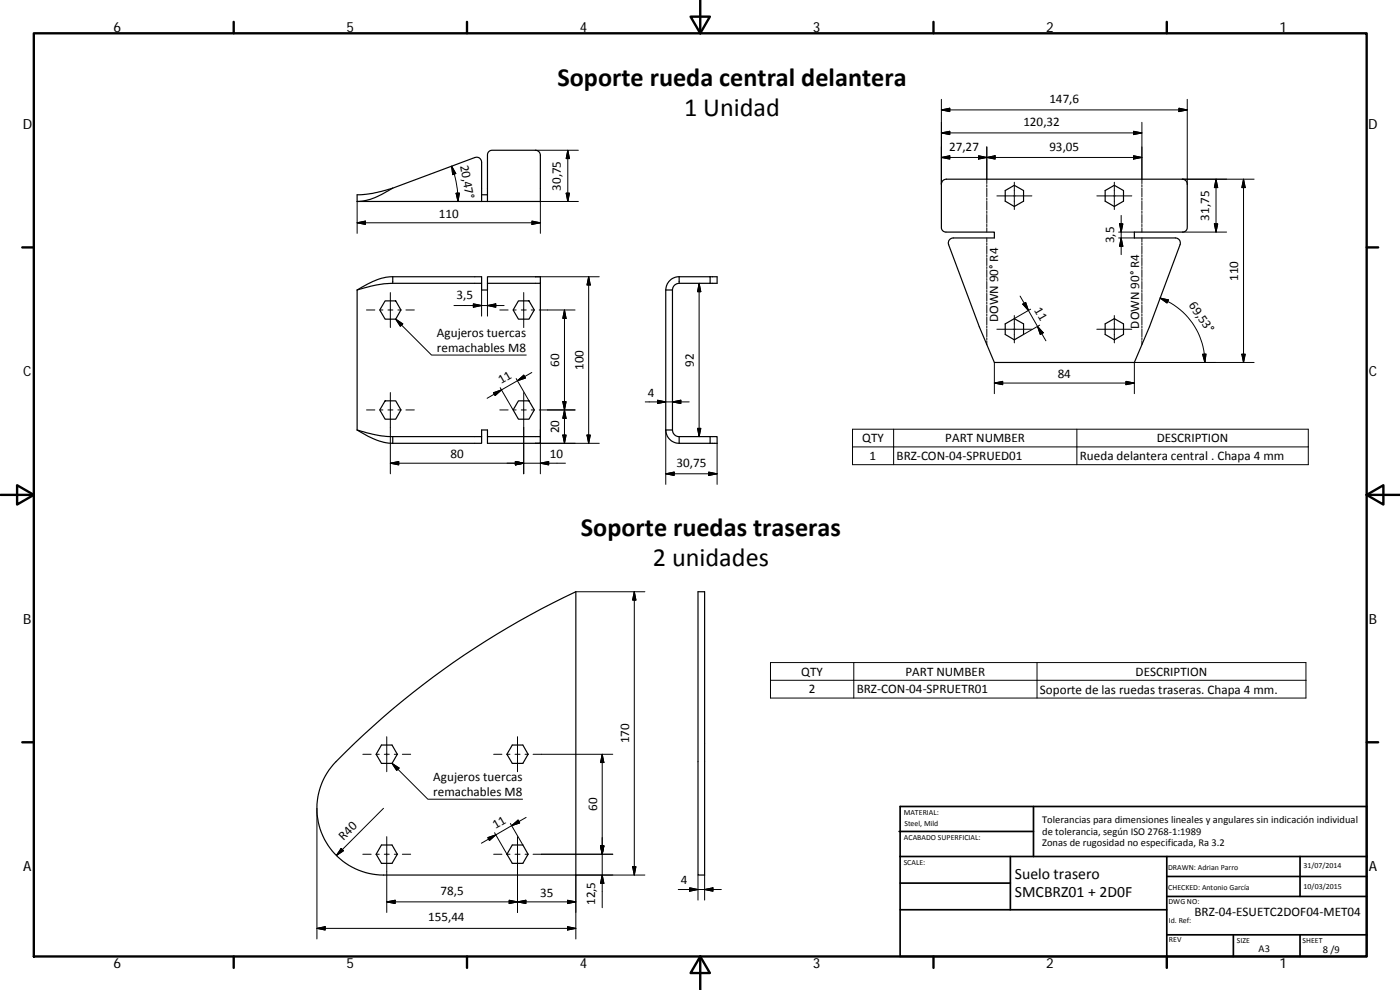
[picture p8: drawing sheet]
<svg xmlns="http://www.w3.org/2000/svg" width="420mm" height="297mm" viewBox="0 0 420 297" stroke-linecap="round" stroke-linejoin="round" font-family="sans-serif">
<g fill="none" stroke="#000" stroke-width=".36">
<path d="M117.9 56.5a37.4 37.4 0 0 1-10.7 1.9v2.1M117.9 56.5a21 21 0 0 1-10.7 4M117.9 56.5l24.6-9.2a1.47 1.47 0 0 1 2 1.4v11.8M144.5 58.4h1.8M282.9 54.2l1.1-.4h70.8a1.48 1.48 0 0 1 1.5 1.5v13a1.34 1.34 0 0 1-1.4 1.3h-14.5v1.8h12.3a1.49 1.49 0 0 1 1.4 2l-9.1 24.7-4.6 10.7h-42l-4.5-10.7-9.2-24.7a1.49 1.49 0 0 1 1.4-2h12.3v-1.8h-14.5a1.37 1.37 0 0 1-1.4-1.3v-13zM301.7 57.2l2.7-1.6 2.8 1.6v3.2l-2.8 1.6-2.7-1.6zM331.7 57.2l2.7-1.6 2.8 1.6v3.2l-2.8 1.6-2.7-1.6zM107.2 60.5h55v-13.9a1.45 1.45 0 0 0-1.5-1.5h-13a1.37 1.37 0 0 0-1.4 1.4v14M107.2 87v42M115.6 90.3h3.2l1.5 2.7-1.5 2.8h-3.2l-1.6-2.8zM117.9 83h26.6v2h-26.6a36.8 36.8 0 0 0-10.7 2M117.9 83a21.5 21.5 0 0 0-10.7 4"/>
<path d="M117.9 83v2M144.5 85v2h1.8v-2M146.3 83h15.9v2h-15.9zM155.6 90.3h3.2l1.5 2.7-1.5 2.8h-3.2l-1.6-2.8zM162.2 85v46M199.8 87v42M201.8 87v42M203.8 83a4 4 0 0 0-4 4M203.8 83v2M213.1 83h2.1v2h-2.1M213.1 83h-9.3M213.1 83v2"/>
<path d="M213.1 85h-9.3a2.02 2.02 0 0 0-2 2h-2M301.7 97.2l2.7-1.6 2.8 1.6v3.2l-2.8 1.6-2.7-1.6zM331.7 97.2l2.7-1.6 2.8 1.6v3.2l-2.8 1.6-2.7-1.6zM107.2 129a35.9 35.9 0 0 0 10.7 2M107.2 129a21.2 21.2 0 0 0 10.7 4M115.6 120.3h3.2l1.5 2.7-1.5 2.8h-3.2l-1.6-2.8zM117.9 131v2M117.9 131h26.6M144.5 131v2h-26.6M146.3 131h15.9v2h-15.9zM146.3 131v-2h-1.8v2M155.6 120.3h3.2l1.5 2.7-1.5 2.8h-3.2l-1.6-2.8z"/>
<path d="M199.8 129a4 4 0 0 0 4 4M199.8 129h2a1.99 1.99 0 0 0 2 2M203.8 131v2M213.1 131h2.1v2h-2.1M213.1 131h-9.3M213.1 131v2M213.1 133h-9.3M209.5 177.5h2v85.1h-2zM103.6 225.8a248.9 248.9 0 0 1 69.2-48.3v85.1h-57.7a20 20 0 0 1-18.4-12.3 20 20 0 0 1 4.1-21.8zM114.5 223.5h3.2l1.5 2.8-1.5 2.7h-3.2l-1.6-2.7zM153.7 223.5h3.2l1.6 2.8-1.6 2.7h-3.2l-1.6-2.7zM114.5 253.5h3.2l1.5 2.8-1.5 2.7h-3.2l-1.6-2.7z"/>
<path d="M153.7 253.5h3.2l1.6 2.8-1.6 2.7h-3.2l-1.6-2.7z"/>
</g>
<g fill="none" stroke="#000" stroke-width=".3">
<path d="M282.5 39.9l2.5-.5v1zM282.5 33l2.5-.5v1zM282.5 39.9h60.2M282.5 33h73.8M282.5 29.8v25.5M340.2 39.4l2.5 .5-2.5 .5zM342.7 36.7v18.4M353.8 32.5l2.5 .5-2.5 .5zM356.3 29.8v25.5M135.5 49.9l1.3 2.2-.9 .3zM135.5 49.9l1.4 4.6 .4 2.3 .1 3.7M136.9 58l1-.1-.5 2.6z"/>
<path d="M160.7 45.1h12.9M169.9 58h1l-.5 2.5zM170.4 45.1l.5 2.5h-1zM170.4 45.1v15.4M282.5 47.2l2.5-.5v1zM282.5 47.2h60.2M293.7 46.7l2.5 .5-2.5 .5zM296.2 44.1v11M296.2 55.4v.7M296.2 56.4v2.7M296.2 59.4v.7M296.2 47.2l2.5-.5v1z"/>
<path d="M299.2 58.8h10.5M304.4 54.7v8.2M329.2 58.8h10.5M334.4 54.7v8.2M340.2 46.7l2.5 .5-2.5 .5zM342.7 55.4v.7M342.7 56.4v2.7M342.7 59.4v.7M354.8 53.8h21.6M364.9 53.8l.6 2.5h-1.1zM364.9 53.8v15.8M373.2 53.8v55"/>
<path d="M373.2 53.8l.5 2.5h-1zM107.2 66.8l2.5-.5v1zM107.2 66.8h55M107.2 60.5v9.5M159.6 66.3l2.6 .5-2.6 .5zM173.6 60.5h-11.4v9.5M296.2 60.4v2.6M296.2 63.4v.6M296.2 64.4v2.6M296.2 67.3v.7M296.2 68.3v1.3M296.2 71.4v1.2"/>
<path d="M296.2 72.9v.6M296.2 73.8v2.3M296.2 76.4v.6M296.2 77.3v2.4M335.7 69.6h4.7M335.7 71.4h4.7M336 67.2h1l-.5 2.4zM336.5 64.6v11.8M336.5 71.4l.5 2.5h-1zM342.7 60.4v2.6M342.7 63.4v.6M342.7 64.4v2.6"/>
<path d="M342.7 67.3v.7M342.7 68.3v1.3M342.7 71.4v1.2M342.7 72.9v.6M342.7 73.8v2.3M342.7 76.4v.6M342.7 77.3v2.4M354.9 69.6h13.2M364.4 67.2h1.1l-.6 2.4zM110 93h2.5M114 93h.9M116.4 93h1.5"/>
<path d="M117.1 87.8v10.5M118.8 95.8l2.1 1.4-.7 .7zM118.8 95.8l10.7 10.7h28.4M119.4 93h1M121.8 93h2.5M136.2 91.7h15.1M142.1 91.2l2.4 .5-2.4 .5zM144.5 87v7.8M146.3 91.7l2.5-.5v1zM146.3 87v7.8M150 93h2.5M154 93h.9"/>
<path d="M156.4 93h1.5M157.2 87.8v10.5M159.4 93h1M160.7 83h19.1M161.8 93h10.8M169.4 93v40M169.4 93l.5 2.5h-1zM176.7 83v50M176.7 83l.5 2.5h-1zM209.8 85v46M209.8 85l.5 2.5h-1zM296.2 80v.6"/>
<path d="M296.2 80.9v2.3M296.2 83.6v.5M296.2 84.5v2.3M296.2 87.1v.6M296.2 88v2.4M296.2 90.7v.5M296.2 91.6v2.3M296.2 94.2v.6M296.2 95.1v2.4M296.2 97.8v.6M296.2 98.7v2.3M299.2 98.8h10.5"/>
<path d="M304.4 94.7v8.2M306.1 88.8l7.8 13.5M306.9 91.2l.9-.5 .8 2.5zM309.3 92.8l-4.8 2.7M311.4 97.9l1.7 1.9-.9 .6zM312 97.6l-4.8 2.8M329.2 98.8h10.5M334.4 94.7v8.2M342.7 80v.6M342.7 80.9v2.3M342.7 83.6v.5M342.7 84.5v2.3"/>
<path d="M342.7 87.1v.6M342.7 88v2.4M342.7 90.7v.5M342.7 91.6v2.3M342.7 94.2v.6M342.7 95.1v2.4M342.7 97.8v.6M342.7 98.7v2.3M348.2 89.4l2.4 .6-.4 .9zM348.2 89.4a20.6 20.6 0 0 1 13.4 19.4M117.1 117.8v24.4M148.1 117.8l2.4-.8-1.9 1.7z"/>
<path d="M150.1 116.3l3.8 6.6M154.9 113.6l3.9 6.7M155.3 114.2l1.9-1.6 .5 .8zM157.2 117.8v24.4M159.6 111.8l-13.4 7.7M296.2 101.3v.6M296.2 102.2v1.2M298.4 114.9l2.5-.5v1zM298.4 114.9h42M298.4 108.8v9.3M337.9 114.4l2.5 .5-2.5 .5zM342.7 101.3v.6"/>
<path d="M342.7 102.2v1.2M360.9 106.3l1-.1-.3 2.6zM372.7 106.3h1l-.5 2.5zM376.4 108.8h-36v9.3M110 123h2.5M114 123h.9M116.4 123h1.5M117.1 139l2.6-.5v1zM117.1 139h52.6M119.4 123h1M121.8 123h2.5M150 123h2.5"/>
<path d="M154 123h.9M154.7 138.5l2.5 .5-2.5 .5zM156.4 123h1.5M159.4 123h1M160.7 133h19.1M162.2 139l2.5-.5v1zM162.2 129v13.2M168.9 120.5h1l-.5 2.5zM168.9 130.5h1l-.5 2.5zM169.4 123l.5 2.5h-1zM172.6 123h-10.8M176.2 130.5h1l-.5 2.5z"/>
<path d="M193.6 120.6h13.2M197.3 120.1l2.5 .5-2.5 .5zM199.8 129v16.3M201.8 120.6l2.5-.5v1zM209.3 128.5h1l-.5 2.5zM215.2 133v12.3M255.9 128.8h136.7v10.6h-136.7zM255.9 134.1h136.7M268.2 128.8v10.6M323.2 128.8v10.6M199.8 142.2l2.5-.6v1.1zM199.8 142.2h15.4"/>
<path d="M212.7 141.6l2.5 .6-2.5 .5zM172.8 177.5h20.7M190.4 177.5l.4 2.5h-.9zM190.4 177.5v85.1M231.2 198.8h160.7v10.6h-160.7zM256.2 198.8v10.6M311.2 198.8v10.6M231.2 204.1h160.7M108.9 226.3h2.5M112.9 226.3h.9M115.3 226.3h1.5M116.1 221v10.5"/>
<path d="M117.7 229l2.1 1.4-.7 .8zM117.7 229l10.7 10.8h28.4M118.3 226.3h1M120.7 226.3h2.5M148.2 226.3h2.4M152.1 226.3h1M154.6 226.3h1.5M155.3 221v10.5M157.6 226.3h1M160 226.3h23.9M180.7 226.3v46.1M180.7 226.3l.5 2.5h-1z"/>
<path d="M95.1 242.5v39.2M102.4 254.6l.7 .6-2.1 1.5zM108.9 256.3h2.5M112.9 256.3h.9M115.1 242.5l-14.1 14.2M115.3 256.3h1.5M116.1 251v22.8M118.3 256.3h1M120.7 256.3h2.5M146.4 251.3l2.4-.8-1.9 1.7zM148.2 256.3h2.4M148.4 249.9l3.7 6.3"/>
<path d="M152 256.3h1.1M153.2 247.1l3.7 6.4M153.6 247.7l1.9-1.6 .5 .8zM154.6 256.3h1.5M155.3 251v22.8M157.6 256.3h.9M157.9 245.3l-13.4 7.7M160 256.3h23.9M180.2 253.8h1l-.5 2.5zM95.1 278.6l2.5-.6v1zM95.1 278.6h77.7M116.1 270.6l2.5-.5v1z"/>
<path d="M116.1 270.6h56.7M152.8 270.1l2.5 .5-2.5 .5zM155.3 270.6l2.5-.5v1zM170.3 270.1l2.5 .5-2.5 .5zM170.3 278l2.5 .6-2.5 .4zM180.7 262.6l.5 2.4h-1zM189.9 260h.9l-.4 2.6zM193.5 262.6h-20.7v19.1M203.5 266.9h13M207 266.4l2.5 .5-2.5 .5zM209.5 262.6v7.5M211.5 266.9l2.5-.5v1z"/>
<path d="M211.5 262.6v7.5"/>
</g>
<g fill="none" stroke="#000" stroke-width=".71">
<path d="M10.1 10h400.1v277h-400.1zM70.1 6.6v3.4M140.2 6.6v3.4M207.3 5h5.8l-2.9 5zM210.2 0v10M280.2 6.6v3.4M350.2 6.6v3.4M6.7 74.2h3.4M410.2 74.2h3.4M.2 148.5h9.9M5.1 145.6l5 2.9-5 2.9zM410.2 148.5l5-2.9v5.8z"/>
<path d="M410.2 148.5h9.9M6.7 222.7h3.4M410.2 222.7h3.4M70.1 287v3.4M140.2 287v3.4M210.2 287l2.9 5h-5.8zM210.2 287v10M280.2 287v3.4M350.2 287v3.4"/>
</g>
<g fill="none" stroke="#000" stroke-width=".51">
<path d="M269.8 249.5h40.4M270.1 257h140.1M270.1 242h140.1v45h-140.1zM303.2 257v16M310.2 242v15M350.2 257v30M390.2 257v12M270.1 273h80.1M270.1 265h33.1M350.2 269h60M350.2 263h60M350.2 280.5h60"/>
<path d="M370.2 280.5v6.5M390.2 280.5v6.5"/>
</g>
<g fill="#000" stroke="#000" stroke-width=".3">
<path d="M282.5 39.9l2.5-.5v1zM282.5 33l2.5-.5v1zM353.8 32.5l2.5 .5-2.5 .5zM135.5 49.9l1.3 2.2-.9 .3zM136.9 58l1-.1-.5 2.6zM169.9 58h1l-.5 2.5zM170.4 45.1l.5 2.5h-1zM282.5 47.2l2.5-.5v1zM293.7 46.7l2.5 .5-2.5 .5zM296.2 47.2l2.5-.5v1zM340.2 39.4l2.5 .5-2.5 .5zM340.2 46.7l2.5 .5-2.5 .5z"/>
<path d="M364.9 53.8l.6 2.5h-1.1zM373.2 53.8l.5 2.5h-1zM107.2 66.8l2.5-.5v1zM159.6 66.3l2.6 .5-2.6 .5zM336 67.2h1l-.5 2.4zM336.5 71.4l.5 2.5h-1zM364.4 67.2h1.1l-.6 2.4zM118.8 95.8l2.1 1.4-.7 .7zM142.1 91.2l2.4 .5-2.4 .5zM146.3 91.7l2.5-.5v1zM169.4 93l.5 2.5h-1zM176.7 83l.5 2.5h-1z"/>
<path d="M209.8 85l.5 2.5h-1zM306.9 91.2l.9-.5 .8 2.5zM311.4 97.9l1.7 1.9-.9 .6zM348.2 89.4l2.4 .6-.4 .9zM148.1 117.8l2.4-.8-1.9 1.7zM155.3 114.2l1.9-1.6 .5 .8zM298.4 114.9l2.5-.5v1zM337.9 114.4l2.5 .5-2.5 .5zM360.9 106.3l1-.1-.3 2.6zM372.7 106.3h1l-.5 2.5zM117.1 139l2.6-.5v1zM154.7 138.5l2.5 .5-2.5 .5z"/>
<path d="M162.2 139l2.5-.5v1zM168.9 120.5h1l-.5 2.5zM168.9 130.5h1l-.5 2.5zM169.4 123l.5 2.5h-1zM176.2 130.5h1l-.5 2.5zM197.3 120.1l2.5 .5-2.5 .5zM201.8 120.6l2.5-.5v1zM209.3 128.5h1l-.5 2.5zM199.8 142.2l2.5-.6v1.1zM212.7 141.6l2.5 .6-2.5 .5zM190.4 177.5l.4 2.5h-.9zM117.7 229l2.1 1.4-.7 .8z"/>
<path d="M180.7 226.3l.5 2.5h-1zM102.4 254.6l.7 .6-2.1 1.5zM146.4 251.3l2.4-.8-1.9 1.7zM153.6 247.7l1.9-1.6 .5 .8zM180.2 253.8h1l-.5 2.5zM95.1 278.6l2.5-.6v1zM116.1 270.6l2.5-.5v1zM152.8 270.1l2.5 .5-2.5 .5zM155.3 270.6l2.5-.5v1zM170.3 270.1l2.5 .5-2.5 .5zM170.3 278l2.5 .6-2.5 .4zM180.7 262.6l.5 2.4h-1z"/>
<path d="M189.9 260h.9l-.4 2.6zM207 266.4l2.5 .5-2.5 .5zM211.5 266.9l2.5-.5v1z"/>
</g>
<g font-size="7.9">
<text x="167.3" y="25.9">Soporte rueda central delantera</text>
<text x="205.3" y="34.9">1 Unidad</text>
<text x="174.3" y="160.8">Soporte ruedas traseras</text>
<text x="195.9" y="169.8">2 unidades</text>
</g>
<g font-size="4.7">
<text x="304.6" y="263.9">Suelo trasero</text>
<text x="304.6" y="269.3">SMCBRZ01 + 2D0F</text>
</g>
<g font-size="4.2">
<text x="34" y="9.6">6</text>
<text x="104" y="9.6">5</text>
<text x="174" y="9.6">4</text>
<text x="244" y="9.6">3</text>
<text x="314" y="9.6">2</text>
<text x="384" y="9.6">1</text>
<text x="6.8" y="38.7">D</text>
<text x="410.6" y="38.7">D</text>
<text x="7" y="112.9">C</text>
<text x="410.8" y="112.9">C</text>
<text x="7" y="187.1">B</text>
<text x="410.8" y="187.1">B</text>
<text x="7" y="261.3">A</text>
<text x="410.8" y="261.3">A</text>
<text x="34" y="290.4">6</text>
<text x="104" y="290.4">5</text>
<text x="174" y="290.4">4</text>
<text x="244" y="290.4">3</text>
<text x="314" y="290.4">2</text>
<text x="384" y="290.4">1</text>
</g>
<g font-size="3.9">
<text x="314.9" y="30.9">147,6</text>
<text x="307.1" y="37.8">120,32</text>
<text x="284.8" y="45.2">27,27</text>
<text x="314.9" y="45.2">93,05</text>
<text x="138.1" y="49.7" transform="rotate(80 138.1 49.7)">20,47°</text>
<text x="168.3" y="57.3" transform="rotate(-90 168.3 57.3)">30,75</text>
<text x="131.7" y="65.3">110</text>
<text x="362.9" y="66.2" transform="rotate(-90 362.9 66.2)">31,75</text>
<text x="334.4" y="73" transform="rotate(-90 334.4 73)">3,5</text>
<text x="137" y="89.6">3,5</text>
<text x="371.6" y="84.3" transform="rotate(-90 371.6 84.3)">110</text>
<text x="310.3" y="93.1" transform="rotate(60 310.3 93.1)">11</text>
<text x="356.7" y="91.6" transform="rotate(55 356.7 91.6)">69,53°</text>
<text x="131.1" y="101">Agujeros tuercas</text>
<text x="299.5" y="96.6" transform="rotate(-90 299.5 96.6)">DOWN 90° R4</text>
<text x="341.9" y="98.6" transform="rotate(-90 341.9 98.6)">DOWN 90° R4</text>
<text x="131.1" y="105.5">remachables M8</text>
<text x="167.9" y="110" transform="rotate(-90 167.9 110)">60</text>
<text x="175.1" y="111" transform="rotate(-90 175.1 111)">100</text>
<text x="208.3" y="110" transform="rotate(-90 208.3 110)">92</text>
<text x="317.4" y="113.4">84</text>
<text x="150.4" y="115.3" transform="rotate(-30 150.4 115.3)">11</text>
<text x="194.4" y="119.1">4</text>
<text x="167.9" y="130" transform="rotate(-90 167.9 130)">20</text>
<text x="135.2" y="137.4">80</text>
<text x="165" y="137.4">10</text>
<text x="258.8" y="132.7">QTY</text>
<text x="283.7" y="132.7">PART NUMBER</text>
<text x="347.1" y="132.7">DESCRIPTION</text>
<text x="203" y="140.1">30,75</text>
<text x="261" y="138">1</text>
<text x="269.1" y="138">BRZ‐CON‐04‐SPRUED01</text>
<text x="324.1" y="138.1">Rueda delantera central . Chapa 4 mm</text>
<text x="240.5" y="202.7">QTY</text>
<text x="271.7" y="202.7">PART NUMBER</text>
<text x="340.8" y="202.7">DESCRIPTION</text>
<text x="242.7" y="208">2</text>
<text x="257.1" y="208">BRZ‐CON‐04‐SPRUETR01</text>
<text x="312.1" y="208.1">Soporte de las ruedas traseras. Chapa 4 mm.</text>
<text x="188.8" y="223" transform="rotate(-90 188.8 223)">170</text>
<text x="130" y="234.2">Agujeros tuercas</text>
<text x="130" y="238.7">remachables M8</text>
<text x="179.2" y="243.3" transform="rotate(-90 179.2 243.3)">60</text>
<text x="148.7" y="248.8" transform="rotate(-30 148.7 248.8)">11</text>
<text x="103.1" y="252.3" transform="rotate(-45 103.1 252.3)">R40</text>
<text x="132.2" y="268.5">78,5</text>
<text x="162.1" y="269">35</text>
<text x="204.3" y="265.3">4</text>
<text x="178.7" y="271.6" transform="rotate(-90 178.7 271.6)">12,5</text>
<text x="358.5" y="274.9">BRZ‐04‐ESUETC2DOF04‐MET04</text>
<text x="128.5" y="276.4">155,44</text>
</g>
<g font-size="3.1">
<text x="312.8" y="246.8">Tolerancias para dimensiones lineales y angulares sin indicación individual</text>
<text x="312.8" y="250.4">de tolerancia, según ISO 2768‐1:1989</text>
<text x="312.8" y="254">Zonas de rugosidad no especificada, Ra 3.2</text>
<text x="377.7" y="285.6">A3</text>
<text x="397" y="285.9">8 /9</text>
</g>
<g font-size="2.4">
<text x="271.2" y="244.4">MATERIAL:</text>
<text x="271.3" y="251.9">ACABADO SUPERFICIAL:</text>
<text x="271.4" y="247.9">Steel, Mild</text>
<text x="271.2" y="259.7">SCALE:</text>
<text x="350.6" y="260.9">DRAWN: Adrian Parro</text>
<text x="391.2" y="260.6">31/07/2014</text>
<text x="350.6" y="267">CHECKED: Antonio García</text>
<text x="391.2" y="266.6">10/03/2015</text>
<text x="350.7" y="271.4">DWG NO:</text>
<text x="350.8" y="276.8">Id. Ref:</text>
<text x="350.8" y="282.8">REV</text>
<text x="371.2" y="282.9">SIZE</text>
<text x="390.9" y="282.9">SHEET</text>
</g>
</svg>
